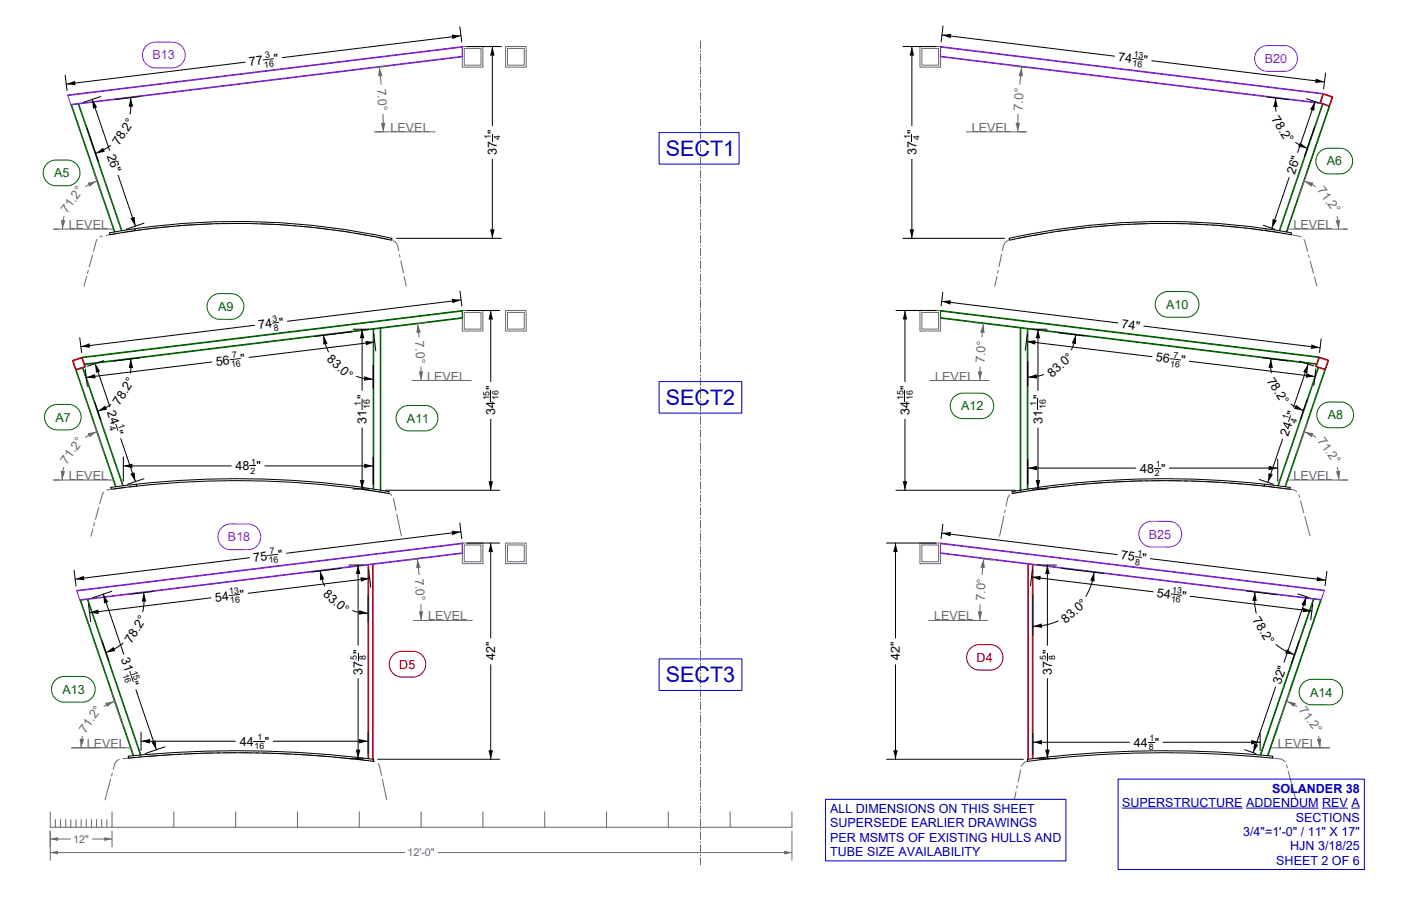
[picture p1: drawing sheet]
<svg xmlns="http://www.w3.org/2000/svg" width="432mm" height="279mm" viewBox="0 0 432 279" stroke-linecap="round" stroke-linejoin="round" font-family="sans-serif">
<!-- layer: Make2D -->
<g fill="none" stroke="#696969" stroke-width=".31">
<path d="M142.5 14.6v2.8M142.5 14.3h.1M142.5 14.3h6.3v6.4h-6.3v-3.1M143.1 14.9h5.1v5.2h-5.1zM155.8 14.3h6.4v6.4h-6.4zM156.4 14.9h5.2v5.2h-5.2zM215.9 12.7v2.3M215.9 15.5v.5M215.9 16.5v2.5M215.9 19.5v.5M284.1 14.9h5.2v5.2h-5.2zM289.9 14.3h-6.4v6.4h6.4v-6.2"/>
<path d="M215.9 20.5v2.5M215.9 23.5v.5M215.9 24.5v2.5M215.9 27.5v.5M215.9 28.5v2.5M215.9 31.5v.5M215.9 32.5v2.5M215.9 35.5v.5M215.9 36.5v2.5M215.9 39.5v.5M115.8 40.7h18.2M215.9 40.5v2.5"/>
<path d="M215.9 43.5v.5M215.9 44.5v2.5M215.9 47.5v.5M215.9 48.5v2.5M215.9 51.5v.5M215.9 52.5v2.5M215.9 55.5v.5M215.9 56.5v2.5M215.9 59.5v.5M297.8 40.7h18.2M16.7 70.7h18.2M28.5 78.5l-1 3.9"/>
<path d="M30 73.8l-1.2 3.8M31.7 72.8l-1 .3M36.6 71.9l-4 .7M41.5 71.1l-3.9 .6M43.5 70.9l-1 .1M48.5 70.3l-4 .4M53.5 69.8l-4 .4M55.5 69.6l-1 .1M60.4 69.3l-3.9 .2M65.4 69l-4 .2M67.4 69h-1M72.4 68.9h-4"/>
<path d="M73.4 68.9h4M78.4 69h1M80.4 69l4 .2M85.4 69.2l4 .3M90.4 69.6l1 .1M92.4 69.7l4 .4M97.4 70.2l3.9 .5M102.3 70.8l1 .2M104.3 71.1l4 .6M109.2 71.9l4 .7M114.2 72.7l.9 .2M116.1 73.1l3.9 .8"/>
<path d="M121 74.2a3.3 3.3 0 0 1 1.9 3.2M123.1 78.4l.2 1M215.9 60.5v2.5M215.9 63.5v.5M215.9 64.5v2.5M215.9 67.5v.5M215.9 68.5v2.5M215.9 71.5v.5M215.9 72.5v2.5M215.9 75.5v.5M215.9 76.5v2.5M215.9 79.5v.5"/>
<path d="M308.7 78.4l-.8 3.9M310.8 74.2a3.3 3.3 0 0 0-1.9 3.2M312.7 73.7l-.9 .2M317.7 72.7l-4 .8M322.6 71.9l-4 .7M324.6 71.6l-1 .1M329.5 70.8l-4 .6M334.5 70.2l-4 .5M336.5 70l-1 .1M341.4 69.6l-3.9 .3M346.4 69.2l-4 .3M348.4 69.1l-1 .1"/>
<path d="M353.4 69l-4 .1M358.4 68.9h-4M359.4 68.9h1M361.4 68.9l4 .1M366.4 69l4 .2M371.4 69.3h1M373.4 69.4l4 .3M378.4 69.8l3.9 .4M383.3 70.3l1 .1M385.3 70.5l4 .5M390.3 71.1l3.9 .7M395.2 71.9l1 .2"/>
<path d="M396.9 70.7h18.2M397.2 72.3l3.9 .8M401.8 73.8l1.2 3.8M403.3 78.5l.2 1M26.7 85.3l-.8 3M27.2 83.4l-.2 .9M123.5 80.4l.8 3.9M124.6 85.3l.6 3M142.5 96v2.8M142.5 95.7h.1M142.5 95.7h6.3v6.4h-6.3v-3.1M143.1 96.3h5.1v5.2h-5.1z"/>
<path d="M155.8 95.7h6.4v6.4h-6.4zM156.4 96.3h5.2v5.2h-5.2zM215.9 80.5v2.5M215.9 83.5v.5M215.9 84.5v2.5M215.9 87.5v.5M215.9 88.5v2.5M215.9 91.5v.5M215.9 92.5v2.5M215.9 95.5v.5M215.9 96.5v2.5M215.9 99.5v.5"/>
<path d="M284.1 96.3h5.2v5.2h-5.2zM289.9 95.7h-6.4v6.4h6.4v-6.2M307.2 85.3l-.6 3M307.7 83.3l-.2 1M403.8 80.5l1 3.8M405.1 85.3l.8 3M127.1 117.3h18.1M215.9 100.5v2.5M215.9 103.5v.5M215.9 104.5v2.5M215.9 107.5v.5M215.9 108.5v2.5"/>
<path d="M215.9 111.5v.5M215.9 112.5v2.5M215.9 115.5v.5M215.9 116.5v2.5M215.9 119.5v.5M286.6 117.3h18.2M215.9 120.5v2.5M215.9 123.5v.5M215.9 124.5v2.5M215.9 127.5v.5M215.9 128.5v2.5M215.9 131.5v.5"/>
<path d="M215.9 132.5v2.5M215.9 135.5v.5M215.9 136.5v2.5M215.9 139.5v.5M16.7 148h18.2M30.5 156.4l-1.1 3.8M32 151.7l-.5 .8-.8 2.9M33.9 150.9l-1 .3M38.8 150.3l-4 .5M42.1 149.9l-2.3 .3M112 150.9l6.9 1.1M119.9 152.2l.8 .6"/>
<path d="M121.2 153.6l.9 3.9M122.3 158.5l1.4 6.9M215.9 140.5v2.5M215.9 143.5v.5M215.9 144.5v2.5M215.9 147.5v.5M215.9 148.5v2.5M215.9 151.5v.5M215.9 152.5v2.5M215.9 155.5v.5M215.9 156.5v2.5M215.9 159.5v.5"/>
<path d="M309.4 159.1l-1.3 6.3M309.8 157.2l-.2 1M311.3 152.5a5.8 5.8 0 0 0-1.3 3.7M316.2 151.4l-4 .7M318.2 151.2l-1 .1M323.1 150.5l-3.9 .5M328.1 149.9l-4 .5M330.1 149.7l-1 .1M335.1 149.2l-4 .4M340 148.8l-3.9 .3M342 148.7l-1 .1M347 148.5l-4 .2"/>
<path d="M352 148.3l-4 .1M354 148.3h-1M359 148.2h-4M360 148.2l4 .1M365 148.3h1M367 148.3l4 .2M372 148.5l4 .2M377 148.8l1 .1M379 148.9l4 .4M384 149.3l4 .4M389 149.8l1 .1M390.9 150.1l4 .4"/>
<path d="M395.9 150.7h.5a5.5 5.5 0 0 1 3.3 1M396.9 148h18.2M400.3 152.5l.2 .9M400.8 154.4l1.1 3.9M402.1 159.2l1.7 6.2M28.6 163.1l-.6 2.3M29.1 161.2l-.2 1M142.5 167.7v2.8M142.5 167.5h.1M142.5 167.5h6.3v6.3h-6.3v-3.1M143.1 168.1h5.1v5.1h-5.1zM155.8 167.5h6.4v6.3h-6.4z"/>
<path d="M156.4 168.1h5.2v5.1h-5.2zM215.9 160.5v2.5M215.9 163.5v.5M215.9 164.5v2.5M215.9 167.5v.5M215.9 168.5v2.5M215.9 171.5v.5M215.9 172.5v2.5M215.9 175.5v.5M215.9 176.5v2.5M215.9 179.5v.5M284.1 168.1h5.2v5.1h-5.2z"/>
<path d="M289.9 167.5h-6.4v6.3h6.4v-6.1M127.4 191.3h18.2M215.9 180.5v2.5M215.9 183.5v.5M215.9 184.5v2.5M215.9 187.5v.5M215.9 188.5v2.5M215.9 191.5v.5M215.9 192.5v2.5M215.9 195.5v.5M215.9 196.5v2.5M215.9 199.5v.5"/>
<path d="M286.2 191.3h18.2M215.9 200.5v2.5M215.9 203.5v.5M215.9 204.5v2.5M215.9 207.5v.5M215.9 208.5v2.5M215.9 211.5v.5M215.9 212.5v2.5M215.9 215.5v.5M215.9 216.5v2.5M215.9 219.5v.5M22 230.6h18.1"/>
<path d="M34.6 238.4l-.2 .9M36.8 234.1a3.6 3.6 0 0 0-1.9 3.3M41.8 233.6l-4 .4M43.8 233.4l-1 .1M48.8 233l-4 .3M53.8 232.7l-4 .2M55.8 232.6h-1M60.8 232.4l-4 .1M65.8 232.2l-4 .1M67.8 232.2h-1M72.8 232.1l-4 .1M73.8 232.1l4 .1"/>
<path d="M78.8 232.2h1M80.8 232.2l4 .1M85.8 232.4l3.9 .1M90.7 232.6l1 .1M92.7 232.7l4 .3M97.7 233l4 .4M102.7 233.4l1 .1M104.7 233.6l4 .4M109.7 234.1l4 .5M114.6 234.7l1 .2M116.5 235.5a7.2 7.2 0 0 1 1.1 3.7M215.9 220.5v2.5"/>
<path d="M215.9 223.5v.5M215.9 224.5v2.5M215.9 227.5v.5M215.9 228.5v2.5M215.9 231.5v.5M215.9 232.5v2.5M215.9 235.5v.5M215.9 236.5v2.5M215.9 239.5v.5M314.6 237.3l-.8 3.9M316.7 234.8l-1 .3-.9 1.2M391.7 230.6h18.2"/>
<path d="M392.2 233.8h.5a4.5 4.5 0 0 1 3.4 1.2M396.5 235.9l.3 .9M397 237.8l1.1 3.9M34.1 240.3l-1.7 6.4M117.8 240.2l1.4 6.5M215.9 240.5v2.5M215.9 243.5v.5M215.9 244.5v2.5M215.9 247.5v.5M215.9 248.5v2.5M215.9 251.5v.5M215.9 252.5v2.5"/>
<path d="M215.9 255.5v.5M215.9 256.5v2.5M215.9 259.5v.5M313.1 244.2l-.5 2.5M313.6 242.2l-.2 1M398.3 242.6l1.1 4.1M215.9 260.5v2.5M215.9 263.5v.5M215.9 264.5v2.2"/>
</g>
<g fill="none" stroke="#bf0000" stroke-width=".31">
<path d="M406.8 31.7l1-2.9 3 1-1 3-3-1M407.9 29.1l2.6 .9-.9 2.6-2.6-.9zM22.3 111.2l3-1.1 1 3-3 1.1zM22.6 111.3l2.6-.9 .9 2.6-2.6 .9zM405.7 112.4l-.2 .7 .7 .2M405.8 112.2l.7-2.1 3 1-1 3-2.1-.7M406.6 110.3l2.7 .9-.9 2.6-2.7-.9zM113.4 174.2v59.8M113.6 174.2v59.8M114.8 174.1v60M115 174.1v60.1M299.1 199.9a3.9 3.9 0 0 1 2.8-1.1h3.6a3.9 3.9 0 0 1 3.6 4.1 3.9 3.9 0 0 1-3.9 3.8l-3.7-.1a3.9 3.9 0 0 1-3.3-2.5 3.9 3.9 0 0 1 .9-4.2z"/>
<path d="M121.1 202a4 4 0 0 1 2.8-1.1h3.7a4 4 0 0 1 3.6 4.1 4 4 0 0 1-3.9 3.8h-3.7a4 4 0 0 1-3.4-2.6 4 4 0 0 1 .9-4.2zM317 234.1v-60h-.2v60.1M318.4 234v-59.8h-.2v59.8"/>
</g>
<g fill="none" stroke="#7d26cd" stroke-width=".31">
<path d="M45.1 14.2a4 4 0 0 1 2.8-1.2h5.6a4 4 0 0 1 3.6 4.1 4 4 0 0 1-4 3.8h-5.6a4 4 0 0 1-3.3-2.6 4 4 0 0 1 .9-4.1zM142.5 14.6v2.8M289.9 17.3l116.9 14.4-.1 .2-116.8-14.4zM289.9 14.5v2.8M387.9 15.2a4 4 0 0 1 2.8-1.1h5.5a4 4 0 0 1 3.7 4.1 4 4 0 0 1-4 3.8h-5.6a4 4 0 0 1-3.4-2.6 4 4 0 0 1 1-4.2zM20.8 29.3l121.7-14.9v.2l-121.6 14.9zM20.9 29.5l.9 2.7M21.8 32.2l120.7-14.8v.2l-120.6 14.8zM407.8 28.8l-117.9-14.5v.2l117.8 14.5M68.3 162.7a4 4 0 0 1 2.8-1.1h5.6a4 4 0 0 1 3.7 4.1 4 4 0 0 1-4 3.8h-5.6a4 4 0 0 1-3.4-2.6 4 4 0 0 1 .9-4.2zM142.5 167.7v2.8M289.9 167.5l118.3 14.5v.2l-118.3-14.5z"/>
<path d="M289.9 170.5l117.4 14.4-.1 .2-117.3-14.4zM289.9 167.7v2.8M352.2 161.9a4 4 0 0 1 2.8-1.1h5.6a4 4 0 0 1 3.6 4.1 4 4 0 0 1-4 3.8h-5.6a4 4 0 0 1-3.4-2.6 4 4 0 0 1 1-4.2zM23.6 182.1l118.9-14.6v.2l-118.8 14.6zM23.7 182.3l.9 2.7M24.6 185l117.9-14.5v.2l-117.9 14.4zM408.2 182.2l-.9 2.7"/>
</g>
<g fill="none" stroke="#006300" stroke-width=".31">
<path d="M21.9 32.4l13.3 39.1M22.1 32.3l13.3 39.2M24.1 32.1l13.3 39.1M24.3 32.1l13.3 39M407.6 32.1l-13.4 39M407.7 32.2l-13.3 39M409.6 32.8l-13.2 38.7h.2l13.2-38.7M14.5 50.5a4 4 0 0 1 2.8-1.2l3.7 .1a4 4 0 0 1 3.7 4.1 4 4 0 0 1-4 3.8h-3.8a4 4 0 0 1-3.4-2.6 4 4 0 0 1 1-4.2zM406.7 46.9a4 4 0 0 1 2.8-1.2h3.8a4 4 0 0 1 3.6 4.1 4 4 0 0 1-4 3.8h-3.7a4 4 0 0 1-3.4-2.6 4 4 0 0 1 .9-4.1zM65 91.7a4 4 0 0 1 2.8-1.2l3.7 .1a4 4 0 0 1 3.7 4.1 4 4 0 0 1-4 3.8h-3.7a4 4 0 0 1-3.4-2.6 4 4 0 0 1 .9-4.2zM142.5 96v2M289.9 97.9l115.9 14.3-.1 .2-115.8-14.3z"/>
<path d="M289.9 95.9v2M357.2 91.1a4 4 0 0 1 2.8-1.2h5.9a4 4 0 0 1 3.6 4.1 4 4 0 0 1-3.9 3.8h-5.9a4 4 0 0 1-3.4-2.6 4 4 0 0 1 .9-4.1zM23.3 114.2l12.3 35.9M23.5 114.1l12.3 36M25.3 110.1l117.2-14.3v.2l-117.1 14.3M25.4 113.5l12.4 36.3M25.6 113.4l12.4 36.4M26 112.3l116.5-14.3v.2l-116.4 14.2M115.2 101.5v49.3h-.2v-49.3M117.4 101.2v50h-.2v-49.9M406.5 110.1l-116.6-14.4v.2l116.5 14.4M408.3 114l-12.3 36.1"/>
<path d="M408.5 114.1l-12.3 36M14.9 125.9a3.9 3.9 0 0 1 2.7-1.2h3.8a3.9 3.9 0 0 1 3.6 4.1 3.9 3.9 0 0 1-3.9 3.8h-3.8a3.9 3.9 0 0 1-3.3-2.6 3.9 3.9 0 0 1 .9-4.1zM123.2 126.2a3.9 3.9 0 0 1 2.8-1.2l5.4 .1a3.9 3.9 0 0 1 3.6 4 3.9 3.9 0 0 1-4 3.8h-5.3a3.9 3.9 0 0 1-3.4-2.6 3.9 3.9 0 0 1 .9-4.1zM294 122.4a3.9 3.9 0 0 1 2.8-1.2l5.9 .1a3.9 3.9 0 0 1 3.6 4 3.9 3.9 0 0 1-4 3.8h-5.8a3.9 3.9 0 0 1-3.4-2.6 3.9 3.9 0 0 1 .9-4.1zM407 125.1a4 4 0 0 1 2.8-1.1h3.8a4 4 0 0 1 3.6 4.1 4 4 0 0 1-4 3.8h-3.7a4 4 0 0 1-3.4-2.6 4 4 0 0 1 .9-4.2zM314.6 151.2v-49.9l-.2-.1v50M316.8 150.8v-49.3h-.2v49.3M393.8 149.8l12.4-36.5 .2 .1-12.4 36.4M24.7 185.1l16.3 48M24.9 185.1l16.3 47.9M26.9 184.9l16.4 47.9M27.1 184.8l16.4 48"/>
<path d="M404.8 184.8l-16.4 48 .2 .1 16.4-48.1M407 185l-16.4 48.1h.2l16.4-48M17 209.8a4 4 0 0 1 2.8-1.2h5.9a4 4 0 0 1 3.6 4.1 4 4 0 0 1-3.9 3.8h-5.9a4 4 0 0 1-3.4-2.6 4 4 0 0 1 .9-4.1zM401.6 210.7a3.9 3.9 0 0 1 2.7-1.2h5.9a3.9 3.9 0 0 1 3.6 4.1 3.9 3.9 0 0 1-3.9 3.8l-5.9-.1a3.9 3.9 0 0 1-3.4-2.5 3.9 3.9 0 0 1 1-4.1z"/>
</g>
<g fill="none" stroke="#000" stroke-width=".31">
<path d="M75.5 19.2l-55.1 6.7M141.7 8.3l.6 4.7M142.1 11l-55.1 6.8M143.9 14.4h10.6M151.8 14.4v24.4M278.3 14.3h10.2M281 14.3v24.5M290.3 10.8l53.2 6.5M290.7 8l-.6 5M355 18.7l53.2 6.6M20.1 23.2l.6 4.7M26.8 39.4l3.6 10.5"/>
<path d="M28.4 30.7l5.4 15.7M31.1 29.8l-5.5 1.8M40.3 30.1l.1 2.2-.3 2.9M43 29.8l-7.5 .9M390.4 29.9l6.9 .8M393.2 30.2l.1 4.1M402.7 30.4l3.5 1.2M405.2 39l-3.2 9.4M405.3 31.3l-5.4 15.7M408.6 22.5l-.7 4.9M34 44.9l-1.8 1.2-2.7 1.2M36.4 54.1l5.3 15.6"/>
<path d="M151.8 41.4v2.2M151.8 49.1v24.4M281 49.1v24.4M281 41.4v2.2M397.3 54.7l-5.3 15.7M399.3 43.9l3.6 1.8M33.8 71.8l7.8-1.3 .1 .6-7.8 1.3zM41.6 70.5a222.3 222.3 0 0 1 79.2 3l-.1 .6a221.7 221.7 0 0 0-79-3M44.4 68.8l-5.5 1.9M122.2 73.5h32.3M278.3 73.5h31.3M311 73.5a222.3 222.3 0 0 1 79.2-3l-.1 .6a221.7 221.7 0 0 0-79 3z"/>
<path d="M389.4 69.5l3.5 1.2M390.1 71.1l7.8 1.3 .1-.6-1.4-.3M390.2 70.5l6.2 1M141.8 89.7l.5 4.7M142.1 92.5l-53.5 6.6M143.9 95.8h10.1M151.3 95.8v21.9M276.1 95.7h12.4M278.9 95.7v22M290.2 92.9l54.3 6.7M290.6 90.2l-.5 4.2M24.6 104.1l.6 4.7"/>
<path d="M26.3 113.8l.6 5.3M29.3 112.1l4.6 13.4M32 111.2l-5.1 1.8M40.3 110.7l.1 1.9-.2 2.5M43 110.4l-8.2 1M65.3 111.6l-38.7 4.8M78.4 100.3l-53.5 6.6M99.7 103.4l.7 3 .9 2.1M108.5 102.3l-11.6 1.4M109.8 116.1l3 .7 2.2 .2M111.6 101.5v18.9M113.6 101.5h-4.8"/>
<path d="M115 112.5v7.2M115.2 102.9l.6 5.3M115.5 105.5l-38.7 4.7M316.3 105.3l38.8 4.7M316.6 102.9l-.6 5.1M316.8 111.5v7.6M318.2 101.5h4.5M319.9 101.5v18.9M321.7 115.5l-2.1 .6-2.8 .2M326.2 102.6l8.1 1M331.6 103.3l-.4 2-1 2.6M352.6 100.6l54.3 6.6"/>
<path d="M366.6 111.4l38.7 4.7M389 110.3l8 1M391.7 110.7l-.1 2.4 .2 1.9M400.6 111.4l4.3 1.5M403.2 112.3l-4.5 13.3M405.6 113.7l-.7 5.2M407.2 104.5l-.5 4.2M29.2 124l1.9 5.5M34.1 124.8l-1.6 1-2.3 1M37.2 135.3l4.5 13.2M111.6 123v3.4M111.6 132v18.8"/>
<path d="M151.3 129.3v21.9M151.3 120.3v3.5M278.9 129.3v21.9M278.9 120.3v3.5M319.9 132v18.8M319.9 123v3.4M395.3 135.4l-4.5 13.4M397.9 124.6l3.8 2M402.9 123.2l-2.1 6M38 143.7h33.3M38 140.9v7.5M42 149.3l-7.9 1 .1 .6 7.9-1"/>
<path d="M44.4 147.6l-5.1 1.8M76.9 143.7h2.1M81.6 143.7h33.4M112.1 150.4a279.3 279.3 0 0 0-70.1-1.1l.1 .6a283 283 0 0 1 69.9 1M113.6 150.8h-4.8M115 150.8l-2.9-.4-.1 .6 7.8 1.2 .1-.6-2.5-.4M115 140.9v8.5M115.2 150.8l2 .4M118.8 151.2h35.2M276.1 151.2h36.9M316.8 141.6v7.8M316.8 144.3h33.3"/>
<path d="M318.2 150.8h4.5M319.7 150.3a283.5 283.5 0 0 1 70.1-1l-.1 .6a283.4 283.4 0 0 0-69.9 1zM319.7 150.4l-7.8 1.2 .1 .6 7.8-1.3M355.7 144.3h2.1M360.4 144.3h33.4M388.1 147.9l4.4 1.5M389.8 149.3l7.9 1-.1 .6-7.9-1M393.8 141.6v6.8M22.8 175.9l.6 4.8M76.9 172l-53.7 6.6M98.7 176.1l.6 2.7 .8 2M105 175.3l-9.1 1.1"/>
<path d="M107.6 174.2h4.4M110.4 174.2v24.8M113.6 175.6l.7 5.5M113.9 178.4l-37.4 4.6M141.7 161.2l.6 4.9M142.1 164l-53.8 6.6M143.9 167.5h10.1M151.2 167.5v29.3M273.2 167.5h15.3M276 167.5v29.3M290.3 164.4l54.1 6.6M290.6 161.6l-.5 4.5"/>
<path d="M317.9 177.9l37.5 4.6M318.2 175.6l-.6 5.1M319.8 174.2h5.8M322.8 174.2v24.8M327.2 175.2l12.8 1.6M337.2 176.5a19 19 0 0 1-2.5 7.4M354.5 172.3l54.1 6.6M408.9 176.2l-.5 4.4M27.3 186.2l.7 5.5M31.5 197.6l2.1 6.3M31.8 183.2l6.4 18.6M34.5 182.3l-6.1 2.1"/>
<path d="M37.9 198.3a17.3 17.3 0 0 1-5.2 2.9M44.3 182.7a17.3 17.3 0 0 1-.3 6M47 182.4l-6.7 .8M65 184.4l-37.4 4.6M108.7 188.3l2 .6 2.7 .2M113.4 183.8v8.1M318.4 183.6v12.3M326.1 191.5a19 19 0 0 1-7.7 1.7M366.8 183.9l37.5 4.6M384 182.2l9.7 1.2M386.8 182.6a18.1 18.1 0 0 0 .4 6.5M393.3 198.8a18.1 18.1 0 0 0 5.6 3.1"/>
<path d="M400 183.1l3.5 1.2M400.4 197.7l-2.4 6.8M402.6 184l-6.8 20.2M404.6 186.2l-.6 5M41.9 212.7l6.3 18.5M110.4 201.6v2.1M110.4 209.3v24.7M151.2 205v29.2M276 205v29.2M322.8 209.3v24.7M322.8 201.6v2.1M393.1 211.9l-6.9 20.2"/>
<path d="M39.5 233.2a336 336 0 0 1 75.7 1l-.1 .6a335.5 335.5 0 0 0-75.5-1zM43.5 228.6h29M43.5 225.8v5.6M50.8 230.3l-6 2.1M78.2 228.6h3.4M84.2 228.6h29.2M107.6 234h4.4M113.4 225.8v6.8M116.4 234.2h37.6M273.2 234.2h42.2M318.4 228.9h29.7M318.4 226.1v6.5"/>
<path d="M319.8 234h5.8M353.8 228.9h2.1M358.5 228.9h29.9M383.6 231.2l3.5 1.2M388.4 232.8a336 336 0 0 0-71.8 1.4l.1 .6a335.5 335.5 0 0 1 75.5-1l.1-.6-1.5-.1M388.4 226.1v5.3M388.6 232.8l2 .2"/>
</g>
<g fill="#000">
<path d="M81 18.4l3.4-.4v.2l-3.4 .5zM139.2 10.7l2.9 .3-2.7 1zM151.8 14.4l.6 2.7h-1.3zM281 14.3l.7 2.8h-1.4zM290.3 10.8l2.9-.4-.2 1.4zM349 17.8l3.4 .5v.3l-3.4-.5zM20.4 25.9l2.7-1 .2 1.4zM28.4 30.7l1.6 2.4-1.3 .4zM40.3 30.1l.8 2.8h-1.4zM393.2 30.2l.6 2.8h-1.4zM405.3 31.3l-.2 2.9-1.4-.5zM405.5 24.2l2.7 1.1-2.8 .3z"/>
<path d="M29.5 47.3l2.2-1.8 .6 1.3zM400.7 44l2.2 1.7-2.8-.5zM40.2 67.3l1.3-.4 .2 2.8zM151.1 70.7h1.3l-.6 2.8zM280.3 70.7h1.4l-.7 2.8zM392.2 67.5l1.3 .5-1.5 2.4zM83.9 99.5l2.1-.3v.3l-2.1 .3zM139.3 92.2l2.8 .3-2.7 1zM151.3 95.8l.6 2.7h-1.3zM278.9 95.7l.7 2.8h-1.4zM290.2 92.9l2.9-.3-.2 1.3zM24.9 106.9l2.7-1 .2 1.3z"/>
<path d="M26.6 116.4l2.7-1 .1 1.3zM29.3 112.1l1.6 2.4-1.3 .5zM40.3 110.7l.8 2.8h-1.4zM70.8 110.8l3.4-.4v.3l-3.4 .4zM99.7 103.4l1.3 2.6-1.4 .3zM111.6 101.5l.7 2.8h-1.4zM112.3 116l2.7 1-2.8 .4zM112.6 105.1l2.9 .4-2.7 1zM316.3 105.3l2.9-.4-.2 1.4zM316.8 116.3l2.7-.9 .1 1.4zM319.9 101.5l.7 2.8h-1.4zM331.6 103.3l.1 2.8-1.4-.3z"/>
<path d="M360.6 110.5l3.4 .4v.3l-3.4-.5zM391.7 110.7l.6 2.7h-1.4zM403.2 112.3l-.2 2.8-1.4-.4zM402.6 115.1l2.7 1-2.9 .4zM404.2 106.2l2.7 1-2.9 .4zM30.2 126.8l2.2-1.7 .6 1.2zM35.5 130.8l.3-.1 .7 2.1-.3 .1zM397.7 128l.3 .1-.8 2.1-.2-.1zM399.5 124.8l2.2 1.8-2.8-.5zM38 143.7l2.8-.7v1.4zM40.2 146.1l1.3-.4 .2 2.8zM110.9 148h1.4l-.7 2.8z"/>
<path d="M112.2 143l2.8 .7-2.8 .7zM150.6 148.4h1.3l-.6 2.8zM278.2 148.4h1.4l-.7 2.8zM316.8 144.3l2.8-.6v1.3zM319.2 148h1.4l-.7 2.8zM391 145.9l1.3 .5-1.5 2.4zM391 143.7l2.8 .6-2.8 .7zM23.2 178.6l2.6-1 .2 1.4zM82.3 171.2l3.5-.4v.3l-3.4 .4zM98.7 176.1l1.3 2.5-1.4 .3zM110.4 174.2l.7 2.8h-1.4zM111.1 178l2.8 .4-2.6 1z"/>
<path d="M139.2 163.7l2.9 .3-2.7 1zM151.2 167.5l.7 2.8h-1.4zM276 167.5l.7 2.8h-1.4zM290.3 164.4l2.8-.3-.2 1.3zM317.9 177.9l2.9-.3-.2 1.4zM322.8 174.2l.7 2.8h-1.4zM337.2 176.5l.2 2.8-1.4-.2zM349.8 171.5l2.2 .3-.1 .3-2.1-.3zM405.9 177.9l2.7 1-2.8 .4zM27.6 189l2.7-1.1 .2 1.4zM31.8 183.2l1.6 2.4-1.3 .5zM44.3 182.7l.8 2.8h-1.4z"/>
<path d="M70.5 183.6l3.4-.5 .1 .3-3.5 .4zM110.7 188.2l2.7 .9-2.8 .4zM318.4 193.2l2.7-.9 .1 1.3zM360.9 183l3.4 .4v.3l-3.5-.4zM386.8 182.6l.6 2.8-1.4-.1zM402.6 184l-.2 2.9-1.3-.5zM401.6 187.4l2.7 1.1-2.8 .3zM32.7 201.2l2.3-1.7 .5 1.3zM39.8 207l.3-.1 1.1 3.3-.2 .1zM396.6 200.2l2.3 1.7-2.8-.4zM43.5 228.6l2.7-.7v1.4zM46.6 228.8l1.4-.4 .2 2.8z"/>
<path d="M109.7 231.2h1.4l-.7 2.8zM110.7 227.9l2.7 .7-2.7 .7zM150.5 231.4h1.4l-.7 2.8zM275.3 231.4h1.4l-.7 2.8zM318.4 228.9l2.7-.7v1.4zM322.1 231.2h1.4l-.7 2.8zM386.5 229.2l1.3 .5-1.6 2.4zM385.6 228.2l2.8 .7-2.8 .7z"/>
</g>
<g fill="#696969">
<path d="M301.3 188.6h1.4l-.7 2.7z"/>
<path d="M303.2 172.4l.4 2.8-1.4-.1z"/>
</g>
<path d="M305.9 172.7l-2.7-.3-.5 4.8M299.2 191.3h1.5M302.1 186.4l-.1 4.9" fill="none" stroke="#696969" stroke-width=".31"/>
<g fill="#696969">
<path d="M301.4 114.6h1.3l-.7 2.7z"/>
<path d="M303.1 99.8l.4 2.9-1.4-.2z"/>
</g>
<path d="M300.3 99.5l2.2 .3M303.1 99.8l-.5 4.1M302.1 113.2l-.1 4.1M303 117.3h1.8" fill="none" stroke="#696969" stroke-width=".31"/>
<g fill="#696969">
<path d="M117.4 37.9h1.4l-.7 2.8z"/>
<path d="M116.9 20.7l1 2.7-1.4 .1z"/>
</g>
<path d="M116.9 20.7l.6 5.3M118 35.3l.1 5.4M119.7 20.4l-3.9 .4M115.4 40.7h2.4" fill="none" stroke="#696969" stroke-width=".31"/>
<g fill="#696969">
<path d="M129.1 114.6h1.4l-.7 2.7z"/>
<path d="M128.7 99.8l1 2.7-1.4 .2z"/>
</g>
<path d="M128.7 99.8l.5 4.1M131.5 99.5l-2.2 .3M127 117.3h1.8M129.7 113.2l.1 4.1" fill="none" stroke="#696969" stroke-width=".31"/>
<g fill="#696969">
<path d="M18.8 67.8l1.4 .2-1 2.7z"/>
<path d="M27 56.3l2.8-.4-2.2 1.7z"/>
</g>
<path d="M28.9 53.2l2.8 8.1M29.8 55.9l-3.4 1.6M16.5 70.7h1.4M19.7 66.8l-.5 3.9" fill="none" stroke="#696969" stroke-width=".31"/>
<g fill="#696969">
<path d="M411.6 68l1.4-.2-.4 2.9z"/>
<path d="M402 55.9l2.8 .4-.6 1.3z"/>
</g>
<path d="M402 55.9l3.4 1.6M402.9 53.2l-2.8 8.1M412.1 66.8l.5 3.9M413.9 70.7h1.4" fill="none" stroke="#696969" stroke-width=".31"/>
<g fill="#696969">
<path d="M411.7 145.3l1.4-.1-.4 2.8z"/>
<path d="M402 133.1l2.8 .5-.5 1.3z"/>
</g>
<path d="M402 133.1l3.5 1.7M402.9 130.5l-3.2 9.3M412.2 144.1l.5 3.9M413.6 148h1.8" fill="none" stroke="#696969" stroke-width=".31"/>
<g fill="#696969">
<path d="M24.5 227.8l1.4 .1-.9 2.7z"/>
<path d="M32.4 216.8l2.9-.5-2.3 1.7z"/>
</g>
<path d="M34.4 213.6l3.6 10.6M35.3 216.3l-3.2 1.5M22.2 230.6h7.5M25.4 227.1l-.4 3.5" fill="none" stroke="#696969" stroke-width=".31"/>
<g fill="#696969">
<path d="M405.9 227.9l1.4-.1-.5 2.8z"/>
<path d="M396.6 216.3l2.8 .5-.6 1.2z"/>
</g>
<path d="M396.5 216.3l3.2 1.5M397.4 213.6l-3.5 10.6M402.1 230.6h7.5M406.4 227.1l.4 3.5" fill="none" stroke="#696969" stroke-width=".31"/>
<g fill="#696969">
<path d="M129.1 188.6h1.4l-.7 2.7z"/>
<path d="M128.6 172.4l1 2.7-1.3 .1z"/>
</g>
<path d="M125.9 172.7l2.7-.3 .5 4.8M129.7 186.4l.1 4.9M131.1 191.3h1.5" fill="none" stroke="#696969" stroke-width=".31"/>
<g fill="#696969">
<path d="M313 37.9h1.4l-.7 2.8z"/>
<path d="M314.9 20.7l.4 2.8-1.4-.1z"/>
</g>
<path d="M312.1 20.4l3.9 .4M313.8 35.3l-.1 5.4M314.9 20.7l-.6 5.3M314 40.7h2.5" fill="none" stroke="#696969" stroke-width=".31"/>
<g fill="#696969">
<path d="M18.7 145.2l1.4 .1-1 2.7z"/>
<path d="M27 133.6l2.8-.5-2.3 1.8z"/>
</g>
<g fill="none" stroke="#696969" stroke-width=".31">
<path d="M28.9 130.5l3.2 9.3M29.8 133.1l-3.5 1.7M16.4 148h1.8M19.6 144.1l-.5 3.9M15.5 250.4v4.7h228.6v-4.7M17.1 252.7v2.4M18.7 252.7v2.4M20.2 252.7v2.4M21.8 252.7v2.4M23.4 252.7v2.4M25 252.7v2.4M26.6 252.7v2.4"/>
<path d="M28.2 252.7v2.4M29.8 252.7v2.4M31.4 252.7v2.4M32.9 252.7v2.4M34.5 250.4v4.7M53.6 250.4v4.7M72.6 250.4v4.7M91.7 250.4v4.7M110.7 250.4v4.7M129.8 250.4v4.7M148.8 250.4v4.7M167.9 250.4v4.7"/>
<path d="M186.9 250.4v4.7M206 250.4v4.7M225 250.4v4.7"/>
</g>
<path d="M203.1 40.9h24.7v9.7h-24.7zM203.1 117.7h25.5v9.7h-25.5zM203.1 203.2h25.6v9.7h-25.6z" fill="none" stroke="#0000bf" stroke-width=".31"/>
<g fill="#696969">
<path d="M15.5 258.7l2.4-.6v1.2z"/>
<path d="M32.2 258.1l2.3 .6-2.3 .6z"/>
</g>
<path d="M15.5 256.3v4.8M15.5 258.7h6.2M28.5 258.7h6M34.5 256.3v4.8" fill="none" stroke="#696969" stroke-width=".31"/>
<g fill="#696969">
<path d="M15.5 262.9l2.4-.6v1.2z"/>
<path d="M241.7 262.3l2.4 .6-2.4 .6z"/>
</g>
<path d="M15.5 256.3v9M244.1 256.3v9M15.5 262.9h109.2M135 262.9h109.1" fill="none" stroke="#696969" stroke-width=".31"/>
<path d="M254.4 246.5h74.1v19h-74.1zM344.6 240.3h75.9v27.9h-75.9zM345.8 249.2h37.2M384.1 249.2h22.3M407.5 249.2h7.9M416.5 249.2h2.6" fill="none" stroke="#0000bf" stroke-width=".31"/>
<g font-size="6.6" fill="#0000bf">
<text x="205.2" y="48.1">SECT1</text>
<text x="205.2" y="124.9">SECT2</text>
<text x="205.2" y="210.4">SECT3</text>
</g>
<g font-size="3.9" fill="#7d26cd">
<text x="47" y="18.3">B13</text>
<text x="389.8" y="19.4">B20</text>
<text x="70.3" y="166.9">B18</text>
<text x="354.1" y="166.1">B25</text>
</g>
<g font-size="3.9">
<text x="76.9" y="20.4" transform="rotate(-7 76.9 20.4)">77</text>
<text x="84.6" y="19.5" transform="rotate(-7 84.6 19.5)">&quot;</text>
<text x="344.6" y="18.8" transform="rotate(7 344.6 18.8)">74</text>
<text x="352.3" y="19.8" transform="rotate(7 352.3 19.8)">&quot;</text>
<text x="391.8" y="36.7" transform="rotate(58 391.8 36.7)">78.2°</text>
<text x="36.7" y="45.1" transform="rotate(-58 36.7 45.1)">78.2°</text>
<text x="153.1" y="47.9" transform="rotate(-90 153.1 47.9)">37 &quot;</text>
<text x="282.4" y="47.9" transform="rotate(-90 282.4 47.9)">37 &quot;</text>
<text x="32.9" y="48" transform="rotate(71 32.9 48)">26&quot;</text>
<text x="399" y="54" transform="rotate(-71 399 54)">26&quot;</text>
<text x="79.8" y="101.6" transform="rotate(-7 79.8 101.6)">74 &quot;</text>
<text x="345.6" y="101.1" transform="rotate(7 345.6 101.1)">74&quot;</text>
<text x="66.7" y="112.9" transform="rotate(-7 66.7 112.9)">56</text>
<text x="74.4" y="111.9" transform="rotate(-7 74.4 111.9)">&quot;</text>
<text x="100.6" y="111.2" transform="rotate(42 100.6 111.2)">83.0°</text>
<text x="356.1" y="111.5" transform="rotate(7 356.1 111.5)">56</text>
<text x="363.8" y="112.4" transform="rotate(7 363.8 112.4)">&quot;</text>
<text x="324.3" y="116.6" transform="rotate(-42 324.3 116.6)">83.0°</text>
<text x="390.4" y="117.3" transform="rotate(58 390.4 117.3)">78.2°</text>
<text x="36.9" y="125.1" transform="rotate(-58 36.9 125.1)">78.2°</text>
<text x="113" y="123" transform="rotate(-90 113 123)">&quot;</text>
<text x="152.6" y="120.3" transform="rotate(-90 152.6 120.3)">&quot;</text>
<text x="280.3" y="120.3" transform="rotate(-90 280.3 120.3)">&quot;</text>
<text x="321.3" y="123" transform="rotate(-90 321.3 123)">&quot;</text>
<text x="33" y="127.1" transform="rotate(71 33 127.1)">24 &quot;</text>
<text x="113" y="130.7" transform="rotate(-90 113 130.7)">31</text>
<text x="152.6" y="128" transform="rotate(-90 152.6 128)">34</text>
<text x="280.3" y="128" transform="rotate(-90 280.3 128)">34</text>
<text x="321.3" y="130.7" transform="rotate(-90 321.3 130.7)">31</text>
<text x="397" y="134.6" transform="rotate(-71 397 134.6)">24 &quot;</text>
<text x="72.6" y="145.1">48 &quot;</text>
<text x="351.4" y="145.7">48 &quot;</text>
<text x="78.3" y="173.2" transform="rotate(-7 78.3 173.2)">75</text>
<text x="86" y="172.3" transform="rotate(-7 86 172.3)">&quot;</text>
<text x="345.4" y="172.5" transform="rotate(7 345.4 172.5)">75 &quot;</text>
<text x="66.4" y="185.6" transform="rotate(-7 66.4 185.6)">54</text>
<text x="74.1" y="184.7" transform="rotate(-7 74.1 184.7)">&quot;</text>
<text x="99.4" y="183.5" transform="rotate(42 99.4 183.5)">83.0°</text>
<text x="356.4" y="184" transform="rotate(7 356.4 184)">54</text>
<text x="364.1" y="185" transform="rotate(7 364.1 185)">&quot;</text>
<text x="385.9" y="191.3" transform="rotate(58 385.9 191.3)">78.2°</text>
<text x="328.5" y="192.4" transform="rotate(-42 328.5 192.4)">83.0°</text>
<text x="37.3" y="203.4" transform="rotate(71 37.3 203.4)">31</text>
<text x="40.6" y="198.6" transform="rotate(-58 40.6 198.6)">78.2°</text>
<text x="152.6" y="203.6" transform="rotate(-90 152.6 203.6)">42&quot;</text>
<text x="277.4" y="203.6" transform="rotate(-90 277.4 203.6)">42&quot;</text>
<text x="111.8" y="208" transform="rotate(-90 111.8 208)">37 &quot;</text>
<text x="324.2" y="208" transform="rotate(-90 324.2 208)">37 &quot;</text>
<text x="39.8" y="210.7" transform="rotate(71 39.8 210.7)">&quot;</text>
<text x="394.8" y="211.2" transform="rotate(-71 394.8 211.2)">32&quot;</text>
<text x="73.9" y="230">44</text>
<text x="81.6" y="230">&quot;</text>
<text x="349.5" y="230.3">44 &quot;</text>
</g>
<g font-size="3.9" fill="#696969">
<text x="116.2" y="27.3" transform="rotate(87 116.2 27.3)">7.0°</text>
<text x="315.2" y="34.1" transform="rotate(-87 315.2 34.1)">7.0°</text>
<text x="120.4" y="40.7">LEVEL</text>
<text x="299.5" y="40.7">LEVEL</text>
<text x="405.9" y="58.7" transform="rotate(54 405.9 58.7)">71.2°</text>
<text x="20.7" y="66" transform="rotate(-54 20.7 66)">71.2°</text>
<text x="21.3" y="70.7">LEVEL</text>
<text x="398.6" y="70.7">LEVEL</text>
<text x="127.9" y="105.2" transform="rotate(87 127.9 105.2)">7.0°</text>
<text x="303.5" y="112" transform="rotate(-87 303.5 112)">7.0°</text>
<text x="131.6" y="117.3">LEVEL</text>
<text x="288.3" y="117.3">LEVEL</text>
<text x="406" y="136" transform="rotate(54 406 136)">71.2°</text>
<text x="20.6" y="143.3" transform="rotate(-54 20.6 143.3)">71.2°</text>
<text x="21.3" y="148">LEVEL</text>
<text x="398.6" y="148">LEVEL</text>
<text x="127.9" y="178.5" transform="rotate(87 127.9 178.5)">7.0°</text>
<text x="303.5" y="185.3" transform="rotate(-87 303.5 185.3)">7.0°</text>
<text x="132" y="191.3">LEVEL</text>
<text x="287.9" y="191.3">LEVEL</text>
<text x="400.2" y="218.9" transform="rotate(54 400.2 218.9)">71.2°</text>
<text x="26.4" y="226.2" transform="rotate(-54 26.4 226.2)">71.2°</text>
<text x="26.8" y="230.6">LEVEL</text>
<text x="393.9" y="230.6">LEVEL</text>
</g>
<g font-size="3.9" fill="#006300">
<text x="409" y="51">A6</text>
<text x="16.7" y="54.7">A5</text>
<text x="67.2" y="95.9">A9</text>
<text x="359.4" y="95.2">A10</text>
<text x="17.1" y="130">A7</text>
<text x="125.4" y="130.4">A11</text>
<text x="296.2" y="126.6">A12</text>
<text x="409.2" y="129.3">A8</text>
<text x="19.3" y="213.9">A13</text>
<text x="403.8" y="214.8">A14</text>
</g>
<g font-size="3.9" fill="#bf0000">
<text x="123.1" y="206.2">D5</text>
<text x="301" y="204.1">D4</text>
</g>
<g font-size="3.9" fill="#0000bf">
<text x="392" y="244.5">SOLANDER 38</text>
<text x="255.8" y="250.7">ALL DIMENSIONS ON THIS SHEET</text>
<text x="345.8" y="248.9">SUPERSTRUCTURE ADDENDUM REV A</text>
<text x="255.8" y="255.2">SUPERSEDE EARLIER DRAWINGS</text>
<text x="383.2" y="257.8">3/4&quot;=1'-0&quot; / 11&quot; X 17&quot;</text>
<text x="399.3" y="253.4">SECTIONS</text>
<text x="255.8" y="259.6">PER MSMTS OF EXISTING HULLS AND</text>
<text x="397.6" y="262.3">HJN 3/18/25</text>
<text x="255.8" y="264">TUBE SIZE AVAILABILITY</text>
<text x="393.3" y="266.7">SHEET 2 OF 6</text>
</g>
<g font-size="3.3" fill="#696969">
<text x="22.6" y="259.9">12&quot;</text>
<text x="125.6" y="264.1">12'-0&quot;</text>
</g>
<g font-size="2.7">
<text x="81.9" y="18" transform="rotate(-7 81.9 18)">3</text>
<text x="349.3" y="17.6" transform="rotate(7 349.3 17.6)">13</text>
<text x="81.6" y="20.9" transform="rotate(-7 81.6 20.9)">16</text>
<text x="349" y="20.4" transform="rotate(7 349 20.4)">16</text>
<text x="151.3" y="43" transform="rotate(-90 151.3 43)">1</text>
<text x="154.1" y="43.3" transform="rotate(-90 154.1 43.3)">4</text>
<text x="280.6" y="43" transform="rotate(-90 280.6 43)">1</text>
<text x="283.4" y="43.3" transform="rotate(-90 283.4 43.3)">4</text>
<text x="84.1" y="99.2" transform="rotate(-7 84.1 99.2)">3</text>
<text x="84.5" y="102" transform="rotate(-7 84.5 102)">8</text>
<text x="71.3" y="113.3" transform="rotate(-7 71.3 113.3)">16</text>
<text x="71.7" y="110.4" transform="rotate(-7 71.7 110.4)">7</text>
<text x="360.6" y="113" transform="rotate(7 360.6 113)">16</text>
<text x="361.6" y="110.3" transform="rotate(7 361.6 110.3)">7</text>
<text x="111.2" y="125.2" transform="rotate(-90 111.2 125.2)">1</text>
<text x="150.8" y="123.5" transform="rotate(-90 150.8 123.5)">15</text>
<text x="153.7" y="123.5" transform="rotate(-90 153.7 123.5)">16</text>
<text x="278.5" y="123.5" transform="rotate(-90 278.5 123.5)">15</text>
<text x="281.3" y="123.5" transform="rotate(-90 281.3 123.5)">16</text>
<text x="319.5" y="125.2" transform="rotate(-90 319.5 125.2)">1</text>
<text x="33.5" y="131.8" transform="rotate(71 33.5 131.8)">4</text>
<text x="36.3" y="131.2" transform="rotate(71 36.3 131.2)">1</text>
<text x="114" y="126.2" transform="rotate(-90 114 126.2)">16</text>
<text x="322.3" y="126.2" transform="rotate(-90 322.3 126.2)">16</text>
<text x="396.9" y="129.4" transform="rotate(-71 396.9 129.4)">1</text>
<text x="399.5" y="130.6" transform="rotate(-71 399.5 130.6)">4</text>
<text x="77.5" y="143.3">1</text>
<text x="356.3" y="143.9">1</text>
<text x="77.2" y="146.1">2</text>
<text x="356" y="146.7">2</text>
<text x="82.9" y="173.7" transform="rotate(-7 82.9 173.7)">16</text>
<text x="83.2" y="170.8" transform="rotate(-7 83.2 170.8)">7</text>
<text x="350.4" y="171.3" transform="rotate(7 350.4 171.3)">1</text>
<text x="349.8" y="174.1" transform="rotate(7 349.8 174.1)">8</text>
<text x="70.7" y="183.2" transform="rotate(-7 70.7 183.2)">13</text>
<text x="360.8" y="185.6" transform="rotate(7 360.8 185.6)">16</text>
<text x="361.2" y="182.8" transform="rotate(7 361.2 182.8)">13</text>
<text x="71.1" y="186.1" transform="rotate(-7 71.1 186.1)">16</text>
<text x="109.9" y="203.4" transform="rotate(-90 109.9 203.4)">5</text>
<text x="112.8" y="203.4" transform="rotate(-90 112.8 203.4)">8</text>
<text x="322.4" y="203.4" transform="rotate(-90 322.4 203.4)">5</text>
<text x="325.2" y="203.4" transform="rotate(-90 325.2 203.4)">8</text>
<text x="37.8" y="208" transform="rotate(71 37.8 208)">16</text>
<text x="40.5" y="207.1" transform="rotate(71 40.5 207.1)">15</text>
<text x="78.5" y="231">16</text>
<text x="79.4" y="228.2">1</text>
<text x="354" y="231.3">8</text>
<text x="354.3" y="228.5">1</text>
</g>
</svg>
